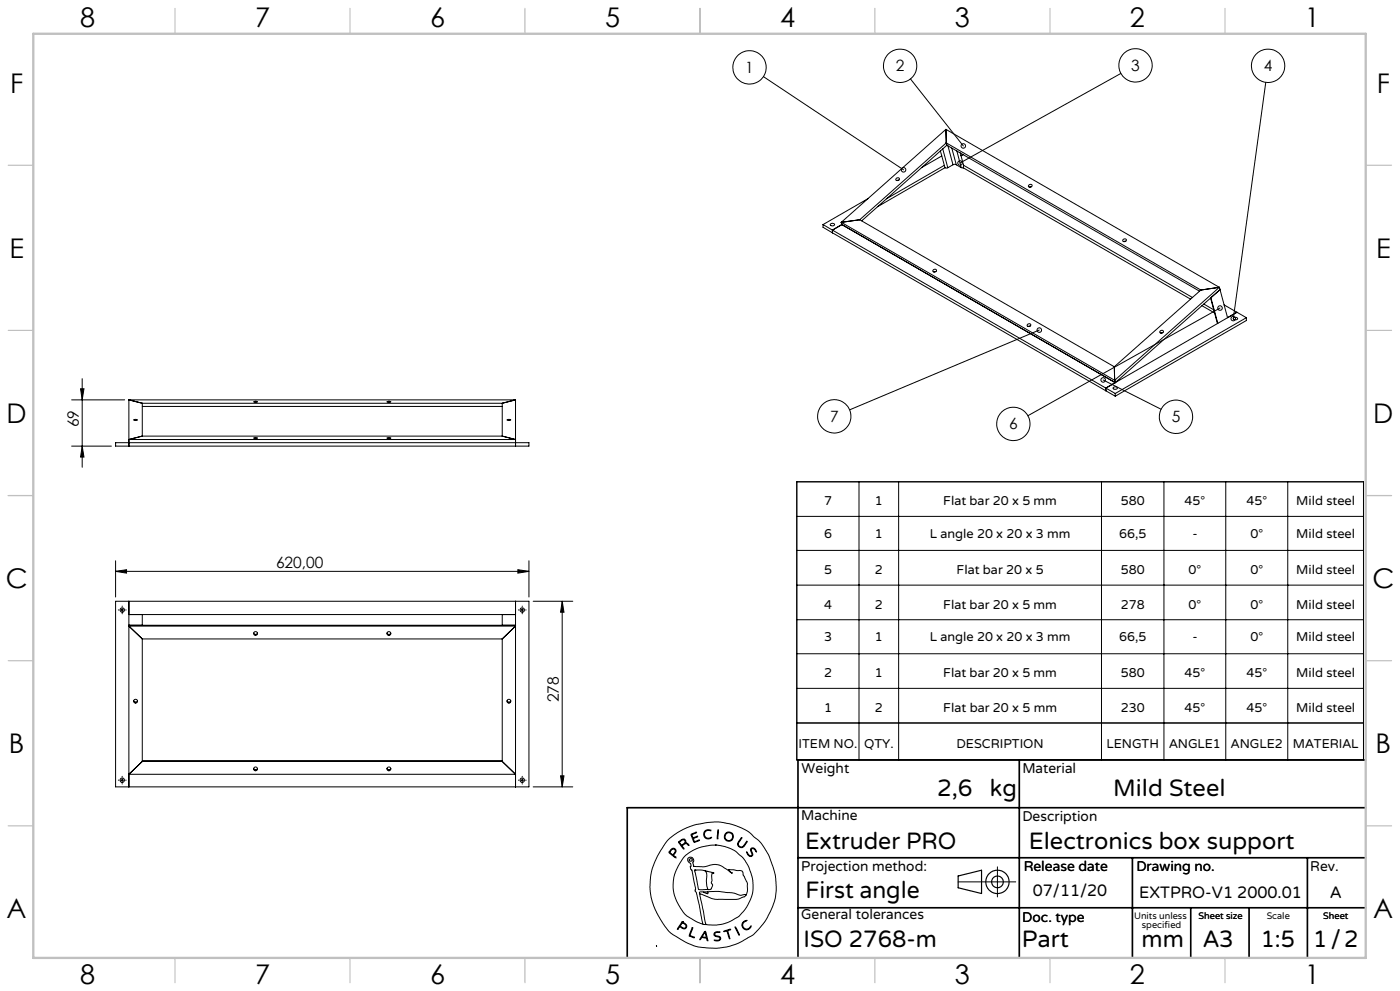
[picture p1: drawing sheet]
<svg xmlns="http://www.w3.org/2000/svg" width="420mm" height="297mm" viewBox="0 0 420 297" stroke-linecap="round" stroke-linejoin="round" font-family="sans-serif">
<g fill="none" stroke="#000" stroke-width=".3">
<path d="M229 23l42.1 27.9M273.1 23.6l15.9 20.1M283.8 38.8l82 47.3M283.8 38.8l.1 4M283.8 38.8l-31.4 27.8M336.3 22l-48.3 26.9M379.7 24.7l-9.7 70.8M260.4 59.5l-13.5 7.8M269 53.4a.51 .51 0 0 1 .7-.1 .51 .51 0 0 1 .1 .7 .51 .51 0 0 1-.7 .1l-.4-.3zM269.7 54l-.6 .1M282.1 45.2l1.4 5.1M282.5 46.7l-6 3.5"/>
<path d="M282.8 44.6l1.5 5.7M283.3 49.6l-17.4 10M283.5 50.3h.8M283.5 50.3l-20.2 11.6M283.9 42.8l76.4 44.1M283.9 42.8l.2 .7M283.9 42.8l-26 23.1M284.1 43.5l75.8 43.8M284.1 43.5l-25.6 22.7M284.4 43.7l1.5 5.7M285.5 44.4l1.4 5M285.9 49.4h1"/>
<path d="M285.9 49.4l-1.6 .9M286.9 49.4l1.5 .8M287.1 45.2l1.3 5M288.1 45.8l1 3.7M288.4 50.2l.6 .1M288.9 46.3l-.6 .4M289 50.3l68.2 39.3M289.1 49.5l-.1 .8M289.1 49.5l68.6 39.6M308.6 55.5a.47 .47 0 0 1 .7-.3 .47 .47 0 0 1 .2 .7 .47 .47 0 0 1-.7 .2 .47 .47 0 0 1-.2-.6zM309.5 55.9l-.6 .2M246.9 67.3l2.8 1.7"/>
<path d="M246.9 67.3v.8l2.8 1.7M249.2 67.1a.57 .57 0 0 1 .7-.3 .57 .57 0 0 1 .3 .8 .6 .6 0 0 1-.7 .1 .6 .6 0 0 1-.3-.6zM249.7 69l82.1 47.3M249.7 69.8l82.1 47.3M249.7 69v.8M252.4 66.6l82 47.4M252.4 66.6l.2 .7M252.6 67.3l82 47.4M252.6 67.3l-2.9 1.7M257.9 65.9l76.4 44M257.9 65.9l-5.5 .7M337.7 72.3l-.5 .1"/>
<path d="M280.1 80.8a.5 .5 0 0 1 .7-.1 .5 .5 0 0 1 .1 .7 .5 .5 0 0 1-.7 .1l-.4-.3zM280.8 81.4l-.6 .1M309.1 97.7l-.6 .2M311.8 98.9l-56.9 23.9M348.9 99.7l-.6 .1M360.3 86.9l-26 23M360.6 91.6l3.8 2.2M361.1 91.1l3 1.7M363.2 89.3l2 7.7M365.8 86.1l-31.4 27.9M365.8 86.1l.2 .7M365.8 86.1l-5.5 .8"/>
<path d="M366 86.8l-31.4 27.9M366 86.8l2.3 8.4 2.8-1.6-39.3 22.7M366 86.8l-2.7 2.4 2 7.7M366 92.3l-57.6 32.3M367.2 91.4l6.7 3.8M370.1 95.3a.58 .58 0 0 1 .7-.3 .58 .58 0 0 1 .3 .7 .63 .63 0 0 1-.7 .2 .63 .63 0 0 1-.3-.6zM373.9 95.2l-39.3 22.7M373.9 95.2v.9l-39.3 22.6M21.5 119.8h15.9M24.2 116.5h1l-.5 3.3zM24.7 113.5v26.5M38.7 119.8h116"/>
<path d="M38.7 119.8l4 1.1M38.7 119.8v13.9M154.7 119.8l-4 1.1M154.7 119.8v13.9M330.9 113.9l17.4 8.8M331.8 116.3l2.8 1.6M331.8 117.1l2.8 1.6M331.8 116.3v.8M334 116.1a.58 .58 0 0 1 .8-.3 .58 .58 0 0 1 .3 .8 .61 .61 0 0 1-.7 .1 .61 .61 0 0 1-.4-.6zM334.3 109.9l.1 4.1M334.4 114l.2 .7M334.6 117.9v.8"/>
<path d="M334.6 114.7l-2.8 1.6M21.5 133.7h11.9M24.7 133.7l.5 3.3h-1zM34.7 132.7h124v1h-124zM40.1 125.8l1.1 .1-.7 .1zM42.7 130.7l-4 1h116l-4-1M42.7 120.9h108M42.7 121.8h108M42.7 130.7h108M42.7 120.9v9.8M76.1 120.4h1.2l-.6 .2zM76.1 131.2l1.2 .1-.9 .1z"/>
<path d="M116.1 120.4h1.2l-.6 .2zM116.1 131.2l1.2 .1-.8 .1zM150.7 120.9v9.8M152.1 125.8l1.1 .1-.7 .1zM239 144.4h170v83.3h-170zM239 154.8h170M257.7 144.4v83.3M269.6 144.4v83.3M330.4 144.4v83.3M349.2 144.4v83.3M367.7 144.4v83.3M386.3 144.4v83.3"/>
<path d="M34.7 171.2l3.3-.5v1.1zM34.7 168.1v10.8M34.7 171.2h124M155.4 170.7l3.3 .5-3.3 .6zM158.7 168.1v10.8M239 165h170M239 175.4h170M34.7 180.2h124v55.6h-124zM35.5 182.8h.2M36.2 182.8h1M36.7 181.6v.2M36.7 182.3v1"/>
<path d="M36.7 183.8v.2M37.7 182.8h.2M38.7 180.2v55.6M38.7 187.4h116M38.7 184.2h116M42.7 184.2v3.2M42.7 191.5v36.7M42.7 191.5l-4-3.9h116l-4 3.9M42.7 191.5h108M76.1 189.7a.59 .59 0 0 0 .6 .4 .59 .59 0 0 0 .5-.4M116.1 189.7a.59 .59 0 0 0 .6 .4 .59 .59 0 0 0 .5-.4M150.7 184.2v3.2"/>
<path d="M150.7 191.5v36.7M154.7 180.2v55.6M155.5 182.8h.1M156.2 182.8h1M156.7 181.6v.2M156.7 182.3v1M156.7 183.8v.2M157.7 182.8h.1M159.9 180.2h11.9M168.7 180.2v55.6M168.7 180.2l.5 3.3h-1zM239 185.7h170"/>
<path d="M239 195.9h170M40.1 210a.59 .59 0 0 0 .6 .4 .59 .59 0 0 0 .5-.4M152.1 210a.59 .59 0 0 0 .6 .4 .59 .59 0 0 0 .5-.4M239 216.7h170M239 206.3h170M35.5 233.8h.2M36.2 233.8h1M36.7 232.7v.1M36.7 233.3v1M36.7 234.8v.2M37.7 233.8h.2M42.7 228.2l-4 3.9h116l-4-3.9"/>
<path d="M42.7 228h108M42.7 228.2h108M76.1 230.3a.59 .59 0 0 0 .6 .4 .59 .59 0 0 0 .5-.4M116.1 230.3a.59 .59 0 0 0 .6 .4 .59 .59 0 0 0 .5-.4M155.5 233.8h.1M156.2 233.8h1M156.7 232.7v.1M156.7 233.3v1M156.7 234.8v.2M157.7 233.8h.1M159.9 235.8h11.9M168.2 232.5h1l-.5 3.3z"/>
<path d="M200.4 251.7l2.8-2.1 2.8-1.5 2-.8 4.4-.8 3.3-.2 3.3 .6 3.4 1.2 2.2 1.2 2.9 2.5 1.4 1.7 1.9 3.3 1.8 5.3 .3 3.5-.3 3.8-.9 2.5-2.1 4.1-1.6 2.1a16.3 16.3 0 0 1-6.1 4.4l-3.1 1.1-3.7 .6-5.9-.5-2.8-1-4.4-2.5-1.4-1.1-1.2-1.6-2-3.1-1.3-3-.8-2.6-.3-3.2 .3-3.5 .9-3.2 2-4zM201.3 254.6l.6-.4 .6 .2 .3 .5-.2 .6a.64 .64 0 0 0-.2 1.1l.3 .5-1.5-1.1a.48 .48 0 0 1-.4-.8zM201.4 254.7l.5-.2 .6 .2 .1 .4-.3 .6a.58 .58 0 0 1-.6 .4 .58 .58 0 0 1-.5-.5l-.2-.3zM203.6 252.3l1.3-.8h.5l.3 .8a.36 .36 0 0 0 .1 .4 .36 .36 0 0 0 .4 .1l.5 .6-.8-.6-.6 .2a.65 .65 0 0 0-.6 .5 .65 .65 0 0 0 .4 .7v.3zM203.9 252.4l.8-.7 .6 .1 .2 .7-.8 .7a.58 .58 0 0 1-.8-.6zM207.3 250l1.7-.6-1 .6a.57 .57 0 0 0-.2 .8 .57 .57 0 0 0 .9 0l.6-.1-.9 .4a.44 .44 0 0 0-.4 .4 .44 .44 0 0 0 .2 .5l.2 .3 1.5-.6-1.5 .7a1.47 1.47 0 0 1-.8-1.4zM208.7 249.5h.1M211.4 249.1l.8-.4 1 .1 .1 .2-1-.1-.6 .2-.3 .6-.1 .6 .7 .8 .7 .1 .7-.3a.5 .5 0 0 1-.8 .5h-.7l-.6-.6-.2-1zM214.6 253.3h.1M214.6 253.3l2.7 .4 2.1 .7 1.3 .8 2.1 1.8 1.6 2.4 1.2 3.3 .3 1.7v2.5l-.5 2.2-1.4 2.8-2.5 2.9-2.2 1.2-2.4 .9-2 .3-3.1-.1M214.6 253.3h-1.6l-3.4 .8-1.8 .8-2.1 1.4-.8 .9-1.5 2.4-.8 1.9-.5 1.7-.2 2.9 .3 1.8 .8 2.1 1.2 2.2 1.7 2.2 2.9 1.8 2.1 .8M215.4 248.7h.1v.5l-.1 2.1-.2 .1z"/>
<path d="M222.4 251.1l.1-.1 .1 .2-1 1.4-.1 .6 .4 .5 .5 .1a2.52 2.52 0 0 0 1.5-1.6h.3l-1.3 1.7-.7 .1-.6-.3-.3-1zM224 255.3l.6 .9 .6 .3 .4-.3-.5-1.4 .4-.7 .8 .2 .7 .9-.2 .1-.8-1-.5 .2-.1 .4 .4 1.3-.5 .5-.9-.4zM299.2 259.8v9M204.6 276.7l.7 .2 .5 .6-.3 .6h-.6a.6 .6 0 0 1-.7-.8zM204.7 276.3h.1M204.7 276.3l-1.5 2.1h.2a.64 .64 0 0 1 .6-.6 .64 .64 0 0 1 .7 .4l.9 .1 .4-.6-.3-.8-1-.6M204.8 276.6h.1M207.6 278.1h.2v.2l-.6 1.6a.52 .52 0 0 0-.1 .6 .52 .52 0 0 0 .7 .2l.5 .4-1.4-.5a2.21 2.21 0 0 1 .5-1.9zM208.4 260.8h2.2l3 .6 .5 .4a.35 .35 0 0 0-.5-.2 .35 .35 0 0 0-.1 .5l.1 1.8-.2 .8 .3 .4v.5l-.4 .9-1.3 .1M208.4 260.8l1 4.8a.96 .96 0 0 0 1.2 1.1l1.4-.1M208.5 260.8h.1M209.9 267.8l1.9 9.3"/>
<path d="M209.9 267.8l3.5 1.4 1.7 .4 6.1-.1 2-.7 .5-.4M210.9 277l.9 .1M211 267.3h-1.1v.5M211.2 260.9a2.28 2.28 0 0 1 .7 2.9l.2 1.8a.58 .58 0 0 1 .1 1h-.2M211.3 279.2l.2-.1a4.3 4.3 0 0 1 .8 2.7v.2l-.2-.2a.77 .77 0 0 0-1-.7 .77 .77 0 0 0-1 .5l-.2-.1zM211.4 279.5l.5 1.2-.2 .2h-.3a.46 .46 0 0 1-.6-.2 .46 .46 0 0 1 .3-.6zM211.5 279.6h.1M211.8 277.1h.1M212.1 261.2h.1M212.4 267.3l3.2-.1 4.6 .4 1.8 .7 1.2-.2a.28 .28 0 0 1 .4-.1 .28 .28 0 0 1 .1 .4M212.4 267.3v.6l-1.4-.6M212.4 267.3h-1.4"/>
<path d="M214.3 279.6l.6-.3h1v.2l-1.3 .1-.2 .5 .3 .3 1.4 .5 .1 .4-.2 .5-.7 .2-1-.1v-.2h1.4l.3-.3-.3-.5-1.1-.3-.4-.3zM217.1 279.1l2.1-.6-.9 .5 .6 2.3-.8-2.3-.8 .2zM220.5 277.8l.5 .5 .8 1.9zM220.6 277.8h.1M222.9 276.4l.4-.4a.43 .43 0 0 1 .4-.2 .43 .43 0 0 1 .4 .2l-1.1 .6-.2 .8 .2 .5 .7 .5h.5l.6-.3 .4-.5a.39 .39 0 0 1 .1 .4 .39 .39 0 0 1-.3 .2l-1 .5-.9-.3-.5-1.1zM223.7 268.4l.5-1.3v-2.4l-1.2-2.4-.1-.8-.3-.5-4-.4-.1 .2 1.2 .9h-.2l-3-2.1-1.8-.5-3.5 .7-3-.1-.3-1 .2-.7-.1-.5-.5-.6h-.7l-.4 .3-.1 .6 1 1.2-.1 1.2 .1 .5 .3 .1 1 5a.67 .67 0 0 1-.1 1l.4 .6 .9 3.7 1.1 5.9M287.4 264.3h17.3M196.9 283.5h.1M197 283.5h.1"/>
<circle cx="270" cy="19.7" r="5"/>
<circle cx="340.7" cy="19.6" r="5"/>
<circle cx="380.4" cy="19.7" r="5"/>
<circle cx="224.9" cy="20.2" r="5"/>
<circle cx="271.1" cy="50.9" r=".67"/>
<circle cx="288" cy="48.9" r=".69"/>
<circle cx="289" cy="43.7" r=".68"/>
<circle cx="337.4" cy="72.1" r=".48"/>
<circle cx="308.7" cy="97.5" r=".48"/>
<circle cx="311.8" cy="98.9" r=".67"/>
<circle cx="348.5" cy="99.5" r=".48"/>
<circle cx="366" cy="92.3" r=".67"/>
<circle cx="370" cy="95.5" r=".68"/>
<circle cx="330.9" cy="113.9" r=".68"/>
<circle cx="250.3" cy="124.8" r="5"/>
<circle cx="304" cy="127" r="5"/>
<circle cx="352.8" cy="124.9" r="5"/>
<circle cx="36.7" cy="182.8" r=".67"/>
<circle cx="76.7" cy="189.9" r=".58"/>
<circle cx="116.7" cy="189.9" r=".58"/>
<circle cx="156.7" cy="182.8" r=".67"/>
<circle cx="40.7" cy="210.1" r=".58"/>
<circle cx="152.7" cy="210.1" r=".56"/>
<circle cx="36.7" cy="233.8" r=".67"/>
<circle cx="76.7" cy="230.4" r=".58"/>
<circle cx="116.7" cy="230.4" r=".58"/>
<circle cx="156.7" cy="233.8" r=".67"/>
<circle cx="207.2" cy="257.8" r=".44"/>
<circle cx="218.6" cy="250.7" r="1.17"/>
<circle cx="218.6" cy="250.7" r="1.37"/>
</g>
<g fill="none" stroke="#000" stroke-width=".35">
<path d="M287.4 262.5l7.1-1.7v7l-7.1-1.7z"/>
<circle cx="299.2" cy="264.3" r="3.5"/>
<circle cx="299.2" cy="264.3" r="1.75"/>
</g>
<path d="M305.8 227.7v59.2M409.7 227.7h-170.3v59.2M239.4 257.1h170.3M339.7 257.1v29.9M392.2 257.1v29.8M409.7 242.1h-221.5v45M239.4 272.1h170.3M357.2 272.1v14.8M374.7 272.1v14.8" fill="none" stroke="#000" stroke-width=".5"/>
<g fill="none" stroke="#c0c0c0" stroke-width=".35">
<path d="M52.5 2.5v7.5M105 2.5v7.5M157.5 2.5v7.5M210 2.5v7.5M262.5 2.5v7.5M315 2.5v7.5M367.5 2.5v7.5M2.5 49.5h7.5M410 49.5h7.5M2.5 99h7.5M410 99h7.5M2.5 148.5h7.5"/>
<path d="M410 148.5h7.5M2.5 198h7.5M410 198h7.5M2.5 247.5h7.5M410 247.5h7.5M52.5 287v7.5M105 287v7.5M157.5 287v7.5M210 287v7.5M262.5 287v7.5M315 287v7.5M367.5 287v7.5"/>
</g>
<path d="M10 10.1h399.7v277h-399.7z" fill="none" stroke="#c0c0c0" stroke-width=".7"/>
<g fill="#000">
<path d="M24.2 116.5h1l-.5 3.3zM24.7 133.7l.5 3.3h-1zM168.7 180.2l.5 3.3h-1zM168.2 232.5h1l-.5 3.3z"/>
<path d="M155.4 170.7l3.3 .5-3.3 .6zM34.7 171.2l3.3-.5v1.1z"/>
</g>
<g font-size="8.1">
<text x="24" y="8">8</text>
<text x="76.5" y="8">7</text>
<text x="129" y="8">6</text>
<text x="181.5" y="8">5</text>
<text x="234" y="8">4</text>
<text x="286.5" y="8">3</text>
<text x="339" y="8">2</text>
<text x="391.5" y="8">1</text>
<text x="3" y="27.7">F</text>
<text x="413" y="27.7">F</text>
<text x="2.8" y="77.2">E</text>
<text x="412.8" y="77.2">E</text>
<text x="2" y="126.7">D</text>
<text x="412" y="126.7">D</text>
<text x="1.7" y="176.2">C</text>
<text x="411.7" y="176.2">C</text>
<text x="2.7" y="225.7">B</text>
<text x="412.7" y="225.7">B</text>
<text x="2" y="275.2">A</text>
<text x="412" y="275.2">A</text>
<text x="24" y="295">8</text>
<text x="76.5" y="295">7</text>
<text x="129" y="295">6</text>
<text x="181.5" y="295">5</text>
<text x="234" y="295">4</text>
<text x="286.5" y="295">3</text>
<text x="339" y="295">2</text>
<text x="391.5" y="295">1</text>
</g>
<g font-size="7.1">
<text x="281.1" y="238.5">2,6</text>
<text x="297" y="238.5">kg</text>
<text x="334" y="238.5">Mild Steel</text>
<text x="241.5" y="254.4">Extruder PRO</text>
<text x="308.6" y="254.4">Electronics box support</text>
<text x="241.6" y="269.2">First angle</text>
<text x="241.1" y="283.7">ISO 2768-m</text>
<text x="306.6" y="283.9">Part</text>
<text x="342.5" y="283.8">mm</text>
<text x="360.9" y="283.9">A3</text>
<text x="378.2" y="283.9">1:5</text>
<text x="393.9" y="283.9">1/2</text>
</g>
<g font-size="4.9">
<text x="309.9" y="268.6">07/11/20</text>
<text x="341.8" y="269.1">EXTPRO-V1 2000.01</text>
<text x="399" y="269.1">A</text>
</g>
<g font-size="4.7">
<text x="223.6" y="21.9">1</text>
<text x="268.8" y="21.4">2</text>
<text x="339.4" y="21.3">3</text>
<text x="379.2" y="21.4">4</text>
<text x="23.7" y="128.1" transform="rotate(-90 23.7 128.1)">69</text>
<text x="249" y="126.5">7</text>
<text x="302.7" y="128.7">6</text>
<text x="351.5" y="126.6">5</text>
<text x="82.8" y="170.2">620,00</text>
<text x="167.7" y="210.4" transform="rotate(-90 167.7 210.4)">278</text>
</g>
<g font-size="4.2">
<text x="240.5" y="231.7">Weight</text>
<text x="306.7" y="231.7">Material</text>
<text x="240.4" y="245.9">Machine</text>
<text x="306.7" y="246.1">Description</text>
<text x="240.4" y="261.1">Projection method:</text>
<text x="307.1" y="261">Release date</text>
<text x="340.9" y="261">Drawing no.</text>
<text x="393.1" y="261">Rev.</text>
<text x="240.4" y="275.6">General tolerances</text>
<text x="306.7" y="276.2">Doc. type</text>
</g>
<g font-size="3.8">
<text x="247.2" y="151.4">7</text>
<text x="262.5" y="151.4">1</text>
<text x="283" y="151.4">Flat bar 20 x 5 mm</text>
<text x="336.3" y="151.4">580</text>
<text x="355.4" y="151.4">45°</text>
<text x="374" y="151.4">45°</text>
<text x="388.9" y="151.4">Mild steel</text>
<text x="247.2" y="161.2">6</text>
<text x="262.5" y="161.2">1</text>
<text x="278.9" y="161.2">L angle 20 x 20 x 3 mm</text>
<text x="335.8" y="161.2">66,5</text>
<text x="357.7" y="161.2">-</text>
<text x="375.1" y="161.2">0°</text>
<text x="388.9" y="161.2">Mild steel</text>
<text x="247.2" y="172">5</text>
<text x="262.5" y="172">2</text>
<text x="287" y="172">Flat bar 20 x 5</text>
<text x="336.3" y="172">580</text>
<text x="356.6" y="172">0°</text>
<text x="375.1" y="172">0°</text>
<text x="388.9" y="172">Mild steel</text>
<text x="247.2" y="182.4">4</text>
<text x="262.5" y="182.4">2</text>
<text x="283" y="182.4">Flat bar 20 x 5 mm</text>
<text x="336.3" y="182.4">278</text>
<text x="356.6" y="182.4">0°</text>
<text x="375.1" y="182.4">0°</text>
<text x="388.9" y="182.4">Mild steel</text>
<text x="247.2" y="192.2">3</text>
<text x="262.5" y="192.2">1</text>
<text x="278.9" y="192.2">L angle 20 x 20 x 3 mm</text>
<text x="335.8" y="192.2">66,5</text>
<text x="357.7" y="192.2">-</text>
<text x="375.1" y="192.2">0°</text>
<text x="388.9" y="192.2">Mild steel</text>
<text x="247.2" y="203">2</text>
<text x="262.5" y="203">1</text>
<text x="283" y="203">Flat bar 20 x 5 mm</text>
<text x="336.3" y="203">580</text>
<text x="355.4" y="203">45°</text>
<text x="374" y="203">45°</text>
<text x="388.9" y="203">Mild steel</text>
<text x="247.2" y="213.3">1</text>
<text x="262.5" y="213.3">2</text>
<text x="283" y="213.3">Flat bar 20 x 5 mm</text>
<text x="336.3" y="213.3">230</text>
<text x="355.4" y="213.3">45°</text>
<text x="374" y="213.3">45°</text>
<text x="388.9" y="213.3">Mild steel</text>
<text x="239.6" y="224.1">ITEM NO.</text>
<text x="259.2" y="224.1">QTY.</text>
<text x="286.9" y="224.1">DESCRIPTION</text>
<text x="332" y="224.1">LENGTH</text>
<text x="350.7" y="224.1">ANGLE1</text>
<text x="369.3" y="224.1">ANGLE2</text>
<text x="387.8" y="224.1">MATERIAL</text>
</g>
<g font-size="2.8">
<text x="340.2" y="275.3">Units unless</text>
<text x="359.6" y="275.3">Sheet size</text>
<text x="380" y="275.3">Scale</text>
<text x="396.9" y="275.3">Sheet</text>
<text x="342.6" y="278.2">specified</text>
</g>
</svg>
